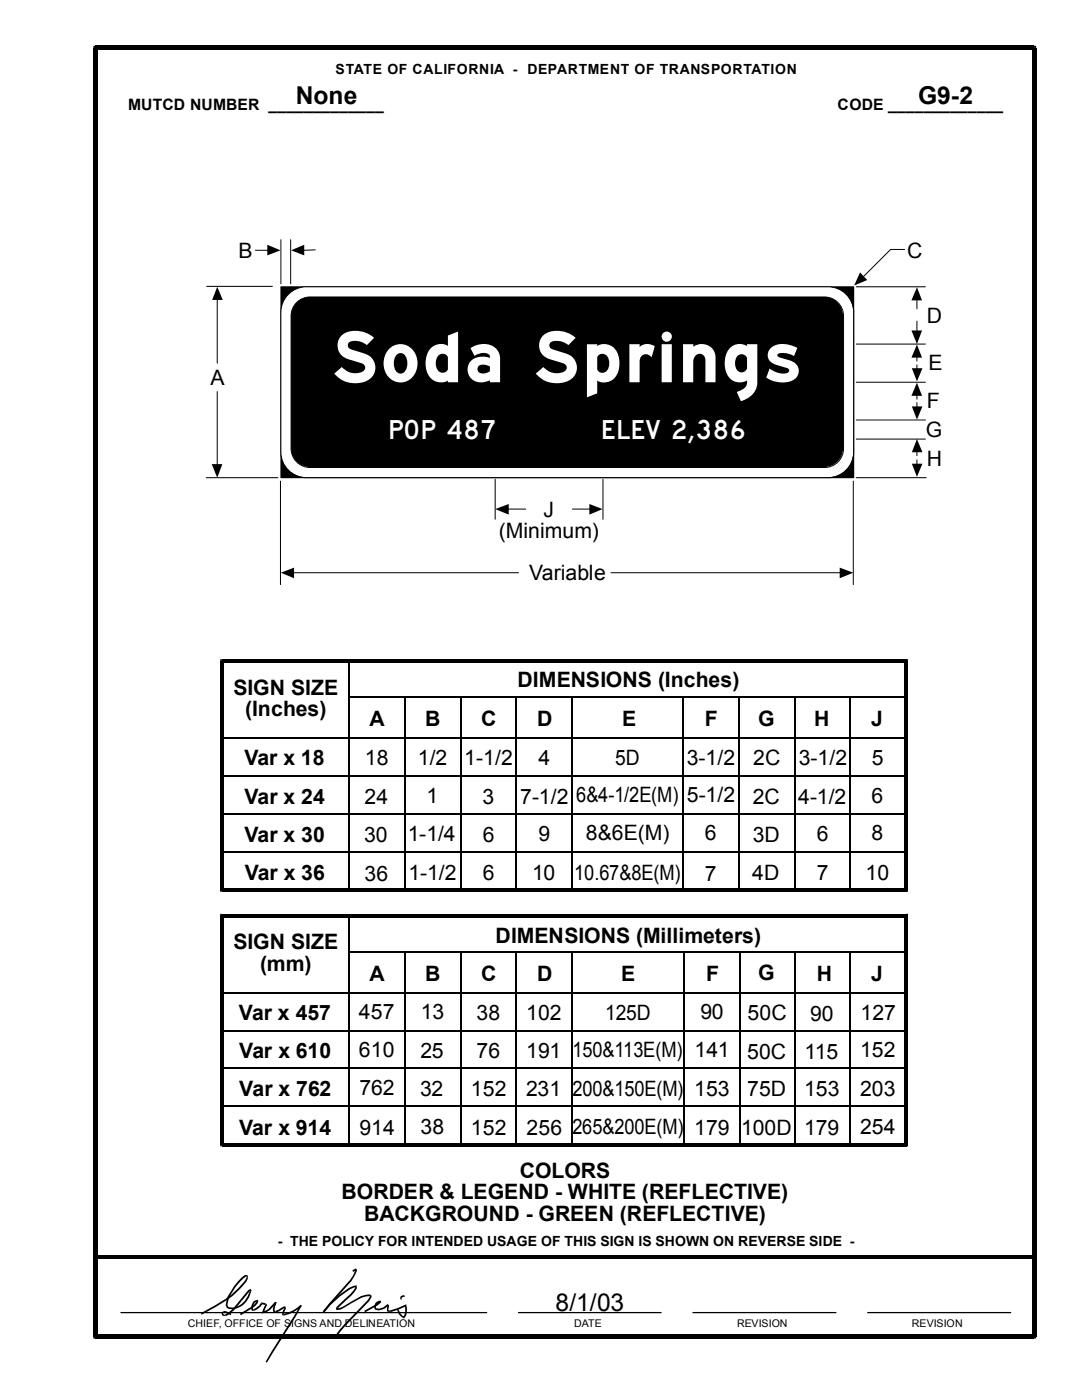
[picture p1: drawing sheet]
<svg xmlns="http://www.w3.org/2000/svg" width="216mm" height="279mm" viewBox="0 0 216 279" stroke-linecap="round" stroke-linejoin="round" font-family="sans-serif">
<g fill="none" stroke="#000" stroke-width=".2">
<path d="M41.2 57.2h13.2M43.3 59.7v12.8M51 50h2.5M56 57.2h114.3v38.1h-114.3zM56 47.8v8.8M58 47.8v8.8M62.9 49.9l-2.4 .1M170.9 57.2h13.8M180.5 49.8h-2.8l-5.5 5.5M183 59.8v1.8M43.3 78.1v14.7M170.9 76.3h13.8"/>
<path d="M170.9 68.7h13.8M183 64.1v2M183 71.2v.9M183 72.8v.9M41.1 95.3h14.4M56 96v20.7M98.8 95.7v7.9M120.3 95.7v7.9M170.3 96v20.7M170.9 95.3h13.9M170.9 87.6h13.8M170.9 83.8h13.8"/>
<path d="M183 90.1v.8M183 91.8v.9M58.5 114.3h45M101.3 101.6h3.6M114.2 101.6h3.6M121.9 114.3h45.8"/>
</g>
<g fill="#000">
<path d="M43.3 57.2l1.1 2.7h-2.1z" fill-rule="evenodd"/>
<path d="M53.3 48.9l2.7 1.1-2.7 1z" fill-rule="evenodd"/>
<path d="M58.1 50l2.6-1.1v2.1z" fill-rule="evenodd"/>
<path d="M171.6 54.4l1.5 1.5-2.7 1.1z" fill-rule="evenodd"/>
<path d="M183 57.3l1 2.6h-2.1z" fill-rule="evenodd"/>
<path d="M183 68.7l1 2.7h-2.1z" fill-rule="evenodd"/>
<path d="M181.9 73.5h2.2l-1.1 2.6z" fill-rule="evenodd"/>
<path d="M181.9 66h2.1l-1 2.7z" fill-rule="evenodd"/>
<path d="M42.2 92.6h2.2l-1.1 2.7z" fill-rule="evenodd"/>
<path d="M181.9 92.5h2.2l-1.1 2.7z" fill-rule="evenodd"/>
<path d="M183 87.6l1.1 2.7h-2.2z" fill-rule="evenodd"/>
<path d="M56 114.3l2.7-1v2.1z" fill-rule="evenodd"/>
<path d="M98.8 101.6l2.7-1v2.1z" fill-rule="evenodd"/>
<path d="M117.6 100.6l2.6 1-2.6 1.1z" fill-rule="evenodd"/>
<path d="M167.6 113.3l2.7 1-2.7 1.1z" fill-rule="evenodd"/>
</g>
<path d="M56 57.2h114.3v38.1h-114.3z" fill="#000"/>
<path d="M57.2 59a5.1 5.1 0 0 1 3.9-1.8h104.1a5.1 5.1 0 0 1 5.1 5.1v27.9a5.1 5.1 0 0 1-5.1 5.1h-104.1a5.1 5.1 0 0 1-5.1-5.1v-27.9a5.1 5.1 0 0 1 1.2-3.3z" fill="#fff"/>
<path d="M57.2 59a5.1 5.1 0 0 1 3.9-1.8h104.2a5.1 5.1 0 0 1 5 5.1v28a5.1 5.1 0 0 1-5 5h-104.2a5.1 5.1 0 0 1-5.1-5v-28a5.1 5.1 0 0 1 1.2-3.3zM59.2 60.4a3.8 3.8 0 0 1 2.7-1.1h102.6a3.8 3.8 0 0 1 3.8 3.8v26.4a3.8 3.8 0 0 1-3.8 3.8h-102.6a3.8 3.8 0 0 1-3.8-3.8v-26.4a3.8 3.8 0 0 1 1.1-2.7zM183 78.8v.9M183 80.3v1" fill="none" stroke="#000" stroke-width=".2"/>
<g fill="#000">
<path d="M18.6 9.1h.4v.9l.5-.4h-.9zM19 9.1h187.3v.9h-187.3zM206.3 9.1h.5v.5h-.9l.4 .4zM59.2 60.4a3.8 3.8 0 0 1 2.7-1.1h102.5a3.8 3.8 0 0 1 3.8 3.8v26.3a3.8 3.8 0 0 1-3.8 3.8h-102.5a3.8 3.8 0 0 1-3.8-3.8v-26.3a3.8 3.8 0 0 1 1.1-2.7zM43.9 131.6h.4v.6l.3-.3h-.7zM44.3 131.6h136.5v.6h-136.5zM180.8 131.6h.4v.3h-.7l.3 .3zM43.9 131.9h.7v45.7h-.7zM44.3 177.3h136.5v.7h-136.5zM43.9 177.6h.7l-.3-.3v.7h-.4zM180.5 131.9h.7v45.7h-.7zM180.8 177.3l-.3 .3h.7v.4h-.4z"/>
<path d="M43.9 182.4h.4v.6l.3-.3h-.7zM44.3 182.4h136.5v.6h-136.5zM180.8 182.4h.4v.3h-.7l.3 .3zM43.9 182.7h.7v45.7h-.7zM44.3 228.1h136.5v.7h-136.5zM43.9 228.4h.7l-.3-.3v.7h-.4zM180.5 182.7h.7v45.7h-.7zM180.8 228.1l-.3 .3h.7v.4h-.4zM19 250.5h187.3v.7h-187.3zM49.2 254.6h.2v.6a12.9 12.9 0 0 1-4.2 4.3l-.2-.3a14.8 14.8 0 0 0 4.2-4.2zM45 259.2l.2 .3zM44.9 262.4a8.5 8.5 0 0 0 3.1-3.1l.3 .3a7.2 7.2 0 0 1-3.3 3z"/>
<path d="M48 259.3l.3 .3zM48.3 254.8l.6-.4 .5 .1v.3l-.2-.1a11.3 11.3 0 0 0-3.5 4.2l-.3 1.5 .1 .3-.4 .1-.1-.4 .4-1.6 1.3-2.2zM49.2 254.6h.2v-.1v.3zM49.5 257.5l.5-.3 .2 .4h-.3l.1-.1-.2 .2-1.5 1.9-.3-.3zM49.9 257.6h.3l-.1 .1zM50.5 259.8l.7-.4 .2 .3a1.29 1.29 0 0 0-.9 1.6v.3l-.3-.1v-1.1zM51.2 259.4l.2 .3h-.3l.3-.3zM52.2 259.9l.8 .2-.1 .3-.7-.1zM54.9 259.8l.3 .1-.3-.1 .2 .3zM54.9 259.8l.3 .1-.4 1.5v.1l.2 .2-.2 .3-.3-.2-.1-.4zM70.3 253.6l.7-.4 .2 .1v.4h-.3v-.4l.1 .2-.5 .3zM71 256.5h.2v.2h-.3l.1 .2z"/>
<path d="M70.9 253.6l.3 .1-1.1 2-5.4 6.3-.3-.3 5.4-6.3 .7-1zM70.9 253.6l.3 .1zM70.9 256.7h.3v.4a14 14 0 0 1-3.3 3.5l-.5 .5v.2h-.3v-.2a12.1 12.1 0 0 1 2.7-2.8l1.1-1.3zM73.7 258.3l.4 .2 .1 .3-.5 .9-2.2 2.2a30.5 30.5 0 0 0-4.4 4.9l-.2-.2a22.9 22.9 0 0 1 4.4-5l2.1-2.2 .4-.7h-.1zM73.7 258.3v.4zM75.6 259.6h.2l.1 .2zM74.9 260l.7-.4 .3 .2a.94 .94 0 0 0-.8 1.3l.5 .1v.3l-.8-.1-.1-.4v-.4zM79.9 258.7l.3 .2-.1 .5-.3-.2zM79.9 258.7l.4-.2h.4l.1 .3-.6 .2zM79.9 258.7l.3 .3zM18.6 9.6h.9v257.1h-.9zM19 266.3h187.3v.8h-187.3z"/>
<path d="M18.6 266.7h.9l-.5-.4v.8h-.4zM40.1 262l4.9-2.8 .2 .3-5 2.9zM44.9 261.6l1.2 .5v.4l-1.3-.5zM44.9 261.6l-.1 .4zM44.4 261.8l.5-.2v.4l-.4 .1 .2 .3h.3v.2h-.6l-.2-.5zM44.9 262.4l.1 .2zM45.1 260.8l.3-.2 .1 .1zM45.4 260.6a1.88 1.88 0 0 0 2.2 0 4.5 4.5 0 0 0 2.3-3l.2 .1a4.1 4.1 0 0 1-3.9 3.6l-.6-.1-.5-.3zM47.8 262.2l2.2-1.3 .3 .2-2.2 1.4zM51.1 259.7l.3-.3 .2 .2-.2 .5-1.1 1-.3-.2 1.3-1.1zM50 260.9l.3 .2zM50.5 261.3l.1 .3h-.1z"/>
<path d="M50.5 261.3l1.2-.8 .3 .3-1.4 .8zM52.1 260l.2 .3-.3 .5-.3-.3zM51.7 260.5l.3 .3zM52.1 260l.1-.1v.4h.1zM52.3 261.8l.4 .1-.2-.2 .1 .3-.4 .1zM52.5 261.7l.6-.2 .7-.5 .1 .4-.7 .5-.6 .1zM53 260.1l.1 .1-.3 .2zM53.1 260.2l.2 .3-.6 1.4-.4-.1 .5-1.4zM54.9 259.8l.2 .3-1.2 1.3-.2-.3zM53.7 261.1l.1-.1 .1 .4zM54.9 261.6l.1 .4h-.1zM54.9 261.6l1.9-.9 .1 .3-1.2 .7-.7 .3z"/>
<path d="M56.6 262.2v.4zM56.6 262.2a7 7 0 0 0 3.3-1.8l.3 .3a7.6 7.6 0 0 1-3.6 1.9zM56.8 260.7l.2 .2h-.4l.3 .1zM56.6 260.9h.4l.1 .2-.5 1.1v.4l-.3-.1v-.5l.4-.9zM59.9 260.4l.3 .3zM59.9 260.4l.3 .2-1.3 2.3-5.6 9-.3-.1 1.3-2.2zM65.6 260.3l2-1.8 2-1.5 1.4-.5v.4l-.4 .1a16.9 16.9 0 0 0-5.9 5l-.3-.3zM64.4 261.7l.3 .3zM67.2 261.1v.4h-.1v-.2h.3zM67.2 261.1l1.2-.3 3.7-2.1 1.6-.4v.4l-1.6 .3-4.2 2.4-.7 .1zM72.6 261.6l2.5-1.3 .7-.6 .1 .1h-.1v-.2h.1l.1 .3-.6 .6-2.5 1.4zM75.6 261.2l.9-.3 .7-.5 .3 .2-.8 .6-.5 .2-.6 .1z"/>
<path d="M75.6 261.2v.3zM77.4 260.2l.1 .2-.3 .2h.3l-.3-.2zM77.5 260.4l.1 .2-.1 .9h.3l-.1 .4-.5-.2v-1.1zM77.8 261.5l.1 .4h-.2zM77.8 261.5l3.1-1.1 .1 .3-1.5 .7-1.6 .5zM79.2 261.5l.3-.2 .3 .7 .9 .8-.2 .3-.9-.8zM80.4 262.8h.3l-.2 .3h.1h.1zM80.9 260.4l.1-.1 .1 .2-.3 .1 .2 .1zM80.8 260.6l.3-.1a2.86 2.86 0 0 1-.4 2.6l-.3-.3a2.35 2.35 0 0 0 .4-2.2zM205.9 9.6h.9v257.1h-.9zM206.3 266.3l-.4 .4h.9v.4h-.5z"/>
</g>
<g fill="#000">
<path d="M183 76.4l1 2.6h-2.1z" fill-rule="evenodd"/>
<path d="M181.9 81.1h2.2l-1.1 2.6z" fill-rule="evenodd"/>
</g>
<g fill="none" stroke="#000" stroke-width=".34">
<path d="M69.6 139.2h111M69.6 131.9v45.5M80.9 139.2v38.2M91.9 139.2v38.2M103 139.2v38.2M114.2 139.3v38.1M136.3 139.3v38.1M147.5 139.3v38.1M158.6 139.2v38.3h-114.3M169.7 139.3v38.2M44.3 154.9h136.3M44.4 147.3h136.2"/>
<path d="M44.3 162.4h136.3M44.3 170h136.3M44.4 198.1h136.2M69.6 190h111M69.6 182.7v45.5M80.9 190v38.2M91.9 190v38.2M103 190v38.2M114.2 190.1v38.1M136.6 190v38.2M147.7 190v38.2M158.6 190.1v38.2"/>
<path d="M169.7 190v38.3M44.3 205.7h136.3M44.3 213.2h136.3M44.3 228.3h114.3M44.3 220.8h136.3"/>
</g>
<path d="M24.1 262h73M103.5 262h28.4M138.3 262h28.5M173.1 262h28.6" fill="none" stroke="#000" stroke-width=".25"/>
<text font-size="15.2" fill="#fff" x="66.3" y="76.3">Soda Springs</text>
<g font-size="5.7" fill="#fff">
<text x="77.5" y="87.5">POP 487</text>
<text x="119.9" y="87.5">ELEV 2,386</text>
</g>
<g font-size="4.9">
<text x="59" y="20.7">None</text>
<text x="183.2" y="20.7">G9-2</text>
<text x="110.8" y="261.6">8/1/03</text>
</g>
<g font-size="4.2">
<text x="47.6" y="51.5">B</text>
<text x="181" y="51.4">C</text>
<text x="184.9" y="64.5">D</text>
<text x="42" y="76.8">A</text>
<text x="185.3" y="73.8">E</text>
<text x="184.9" y="81.4">F</text>
<text x="184.7" y="87.2">G</text>
<text x="184.9" y="93">H</text>
<text x="99.6" y="107.4">(Minimum)</text>
<text x="108.5" y="103.2">J</text>
<text x="105.6" y="115.7">Variable</text>
<text x="103.3" y="137.2">DIMENSIONS (Inches)</text>
<text x="46.6" y="138.7">SIGN SIZE</text>
<text x="48.9" y="142.9">(Inches)</text>
<text x="73.7" y="144.9">A</text>
<text x="84.8" y="144.9">B</text>
<text x="96" y="144.9">C</text>
<text x="107.2" y="144.9">D</text>
<text x="124.1" y="144.9">E</text>
<text x="140.6" y="144.9">F</text>
<text x="151.3" y="144.9">G</text>
<text x="162.5" y="144.9">H</text>
<text x="173.8" y="144.9">J</text>
<text x="48.8" y="152.7">Var x 18</text>
<text x="72.8" y="152.7">18</text>
<text x="83.4" y="152.7">1/2</text>
<text x="92.6" y="152.7">1-1/2</text>
<text x="107.4" y="152.7">4</text>
<text x="122.8" y="152.7">5D</text>
<text x="137.1" y="152.7">3-1/2</text>
<text x="150.3" y="152.7">2C</text>
<text x="159.4" y="152.7">3-1/2</text>
<text x="174" y="152.7">5</text>
<text x="48.8" y="160.4">Var x 24</text>
<text x="72.7" y="160.4">24</text>
<text x="85.1" y="160.3">1</text>
<text x="96.3" y="160.4">3</text>
<text x="103.8" y="160.4">7-1/2</text>
<text x="115" y="160.1">6&amp;4-1/2E(M)</text>
<text x="137.1" y="160.1">5-1/2</text>
<text x="150.2" y="160.4">2C</text>
<text x="159.3" y="160.4">4-1/2</text>
<text x="173.9" y="160.2">6</text>
<text x="48.8" y="168">Var x 30</text>
<text x="72.6" y="168">30</text>
<text x="81.4" y="167.9">1-1/4</text>
<text x="96.4" y="168">6</text>
<text x="107.4" y="167.9">9</text>
<text x="116.9" y="167.7">8&amp;6E(M)</text>
<text x="140.6" y="167.7">6</text>
<text x="150.2" y="168">3D</text>
<text x="163" y="167.9">6</text>
<text x="173.9" y="167.7">8</text>
<text x="48.9" y="175.7">Var x 36</text>
<text x="72.7" y="175.9">36</text>
<text x="81.5" y="175.7">1-1/2</text>
<text x="96.4" y="175.7">6</text>
<text x="106.2" y="175.6">10</text>
<text x="114.6" y="175.6">10.67&amp;8E(M)</text>
<text x="140.6" y="175.8">7</text>
<text x="150.1" y="175.7">4D</text>
<text x="163" y="175.7">7</text>
<text x="172.7" y="175.6">10</text>
<text x="46.6" y="189.5">SIGN SIZE</text>
<text x="98.9" y="188.2">DIMENSIONS (Millimeters)</text>
<text x="51.9" y="193.7">(mm)</text>
<text x="73.7" y="195.7">A</text>
<text x="84.8" y="195.7">B</text>
<text x="96" y="195.8">C</text>
<text x="107.2" y="195.8">D</text>
<text x="124" y="195.7">E</text>
<text x="140.9" y="195.7">F</text>
<text x="151.3" y="195.7">G</text>
<text x="163" y="195.7">H</text>
<text x="173.8" y="195.7">J</text>
<text x="47.7" y="203.5">Var x 457</text>
<text x="71.6" y="203.4">457</text>
<text x="84" y="203.5">13</text>
<text x="95.1" y="203.5">38</text>
<text x="105" y="203.6">102</text>
<text x="120.7" y="203.5">125D</text>
<text x="139.8" y="203.5">90</text>
<text x="149.2" y="203.6">50C</text>
<text x="161.6" y="203.8">90</text>
<text x="171.7" y="203.5">127</text>
<text x="47.8" y="211.2">Var x 610</text>
<text x="71.6" y="211">610</text>
<text x="83.9" y="211.1">25</text>
<text x="95.1" y="211.2">76</text>
<text x="105" y="211.2">191</text>
<text x="114.2" y="210.9">150&amp;113E(M)</text>
<text x="138.6" y="210.9">141</text>
<text x="149.1" y="211.3">50C</text>
<text x="160.5" y="211.4">115</text>
<text x="171.6" y="211">152</text>
<text x="47.8" y="218.8">Var x 762</text>
<text x="71.7" y="218.6">762</text>
<text x="83.8" y="218.7">32</text>
<text x="94" y="218.8">152</text>
<text x="105" y="218.8">231</text>
<text x="114.2" y="218.7">200&amp;150E(M)</text>
<text x="138.5" y="218.7">153</text>
<text x="149.1" y="218.8">75D</text>
<text x="160.4" y="218.8">153</text>
<text x="171.6" y="218.7">203</text>
<text x="47.8" y="226.5">Var x 914</text>
<text x="71.7" y="226.5">914</text>
<text x="83.9" y="226.4">38</text>
<text x="94" y="226.5">152</text>
<text x="105.1" y="226.5">256</text>
<text x="114.2" y="226.4">265&amp;200E(M)</text>
<text x="138.5" y="226.5">179</text>
<text x="147.9" y="226.5">100D</text>
<text x="160.4" y="226.6">179</text>
<text x="171.6" y="226.4">254</text>
<text x="68.2" y="239.4">BORDER &amp; LEGEND - WHITE (REFLECTIVE)</text>
<text x="103.7" y="235.1">COLORS</text>
<text x="72.6" y="243.6">BACKGROUND - GREEN (REFLECTIVE)</text>
</g>
<g font-size="3.1">
<text x="25.6" y="21.9">MUTCD NUMBER _____________</text>
<text x="167.1" y="21.9">CODE _____________</text>
</g>
<g font-size="2.8">
<text x="67" y="14.7">STATE OF CALIFORNIA - DEPARTMENT OF TRANSPORTATION</text>
<text x="55.5" y="248.6">- THE POLICY FOR INTENDED USAGE OF THIS SIGN IS SHOWN ON REVERSE SIDE -</text>
</g>
<g font-size="2.1">
<text x="37.5" y="264.8">CHIEF, OFFICE OF SIGNS AND DELINEATION</text>
<text x="114.6" y="264.8">DATE</text>
<text x="147.1" y="264.8">REVISION</text>
<text x="181.9" y="264.8">REVISION</text>
</g>
</svg>
